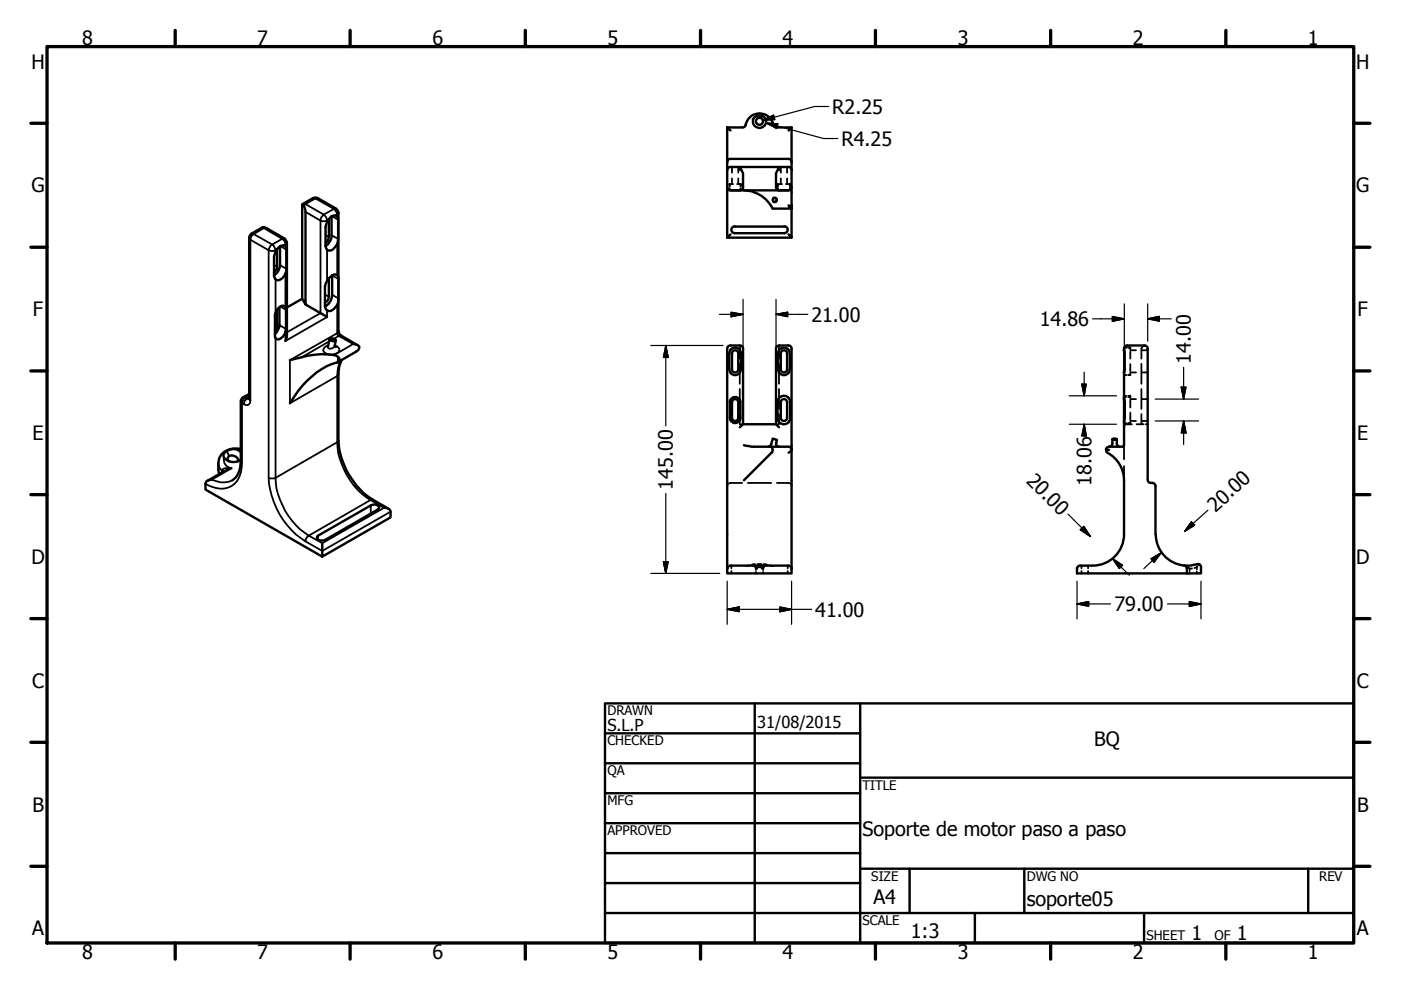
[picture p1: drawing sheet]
<svg xmlns="http://www.w3.org/2000/svg" width="297mm" height="210mm" viewBox="0 0 297 210" stroke-linecap="round" stroke-linejoin="round" font-family="sans-serif">
<!-- layer: Hidden (ANSI) -->
<g fill="none" stroke="#000" stroke-width=".38">
<path d="M154.6 39.9v.5M154.7 39v.5M154.7 39.9v.5M155.2 35.4v1.2M155.2 37.8v1.2M155.4 39h-.8v.5M156.3 39h.8v.5M156.5 35.4v1.2M156.5 37.8v1.2M157 39v.5M157 39.9v.5M157.1 39.9v.5"/>
<path d="M164.8 39.8v.5M165 39h-.2v.5M165 39.9v.5M165.5 35.4v1.2M165.5 37.8v1.2M165.8 39h-.8v.5M166.6 39h.8v.5M166.9 35.4v1.2M166.9 37.8v1.2M167.4 39.9v.5M167.5 39v.5M167.5 39.8v.5"/>
<path d="M164 41.9l.5 .2M164.5 42.6l-.5 .2M167.2 43.9l.2 .1M167.6 44.1l.2 .1M156.8 77.1v4.3M156.9 73.7l-.1 2.3M157.1 73.3l-.1 .2M165 73.3l.1 .2M165.2 73.7v2.3M165.2 77.1v4.3M238.3 74.3v.2M238.3 78.7v.3"/>
<path d="M238.3 79.5h.5M238.4 74.7v1.3M238.4 77.2v1.3M238.4 73.7h.4M239.2 73.7h.4v.4M239.2 79.5h.4M239.6 74.5v1.5M239.6 77.2v1.5M239.6 79.1v.4h-.4M239.6 79h1.3M239.6 74.3h1.3M242 77.1v4.3"/>
<path d="M242.1 79h1.2M242.1 74.3h1.2M242.2 73.6l-.2 .3v2.1M242.9 73.3l-.4 .1M156.8 87.8v2.2h.3M156.8 82.5v4.2M157.3 90h.2M164.5 90h.2M165.2 87.8v2.2h-.2M165.2 82.5v4.2M238.3 90h.5M238.3 84.8v.1"/>
<path d="M238.3 85.1v1.3M238.3 87.5v1.2M238.3 88.9v.2M238.3 94.4v3M238.3 98.8v3M238.3 84.2h.5M238.3 89.7h.5M238.3 83.9h.5M238.4 90.3l-.1 .3M239.2 83.9h.4v.5M239.2 84.2h.4M239.2 89.7h.4"/>
<path d="M239.6 84.8v1.6M239.6 87.5v1.6M239.6 89.5v.5M239.6 84.6h1.3M239.6 89.3h1.3M240 90h-1.4M241 90h1M242 87.8v2.2h.4M242 82.5v4.2M242.1 84.6h1.2M242.1 89.3h1.2M242.9 90h.4"/>
<path d="M154.3 102.7l-.1 .3M154.9 119.9l-.3 .2M155.1 119.9v.6M157.4 102.4l-2.8 .1M158.6 102.4h4.9M158.6 119.9h.1M158.9 119.9l-.5 .1h.2M159.6 119.9l.2 .2M159.9 119.7h-.5M160.1 119.6l-.5 .1v.2h.9M160.6 119.6h.9M161.9 119.6l.4 .1 .1 .2h-.9"/>
<path d="M162.2 119.7h.4M162.4 119.9l-.2 .2M163.1 119.9l.4 .1M163.4 119.9h.1M164.7 102.4l2.8 .1M167 119.9v.6M167.2 119.9l.3 .2M167.8 102.7v.3M229.3 119.9v.6M230.7 119.9v.6M251.6 119.9l.2 .3M254.2 119.6l-.1 .2"/>
<path d="M154.3 120.2l-.1 .4M155.1 121.1v.5M160.1 120.3l.2 .2v.4M160.3 121.3v.3M160.5 120.6l-.2-.2a1.42 1.42 0 0 1 1.5 .1l-.3 .1M161.8 120.5v.4M161.8 121.3v.3M162 120.3l-.3 .2M167 121.1v.5M167.8 120.2v.4M229.3 121.1v.5M230.7 121.1v.5"/>
<path d="M252 120.4l.2 .2M252.2 120.6v.3M252.2 121.3v.3M252.7 120.5l-.5 .1M253.7 120.2l-.5 .2M253.7 120.2v.5M253.7 121.1v.5M253.9 120.1l-.2 .1"/>
</g>
<g fill="#000">
<circle cx="167.4" cy="39" r=".19"/>
<circle cx="167.5" cy="39" r=".19"/>
<circle cx="158.5" cy="120" r=".19"/>
<circle cx="163.6" cy="120" r=".19"/>
</g>
<!-- layer: Visible (ANSI) -->
<g fill="none" stroke="#000" stroke-width=".51">
<path d="M154.2 39.7a.67 .67 0 0 0 .6 .7M154.2 27v23.4l.7-.7M154.2 27l.7 .7M154.8 33.7a.67 .67 0 0 0-.6 .7M154.8 35.4a.67 .67 0 0 0-.6 .7M154.9 35.4h1.9l.3 .4-.3 .2M154.9 33.7h12.3a.67 .67 0 0 1 .6 .7M156.8 35.4h8.4M157.1 35.8l.4 .9v3a.67 .67 0 0 1-.6 .7M158.1 26.5a3 3 0 0 1 3-2.5 3 3 0 0 1 2.9 2.7l.6 .3h3.2M158.1 26.5l-.2 .4-.5 .1h-3.2M160 24.9a1.41 1.41 0 0 1 1.9-.2 1.41 1.41 0 0 1 .3 1.9 1.4 1.4 0 0 1-2 .3 1.4 1.4 0 0 1-.2-2z"/>
<path d="M165 35.8l.2-.4h2a.67 .67 0 0 1 .6 .7M165 35.8l-.5 .9v3a.67 .67 0 0 0 .7 .7M165 35.8l.2 .2M167.8 39.7a.67 .67 0 0 1-.6 .7h-12.3M167.8 27l-.6 .7M167.8 27v17.2M58.7 52.9l-.3 .5M60.2 52l.3 .2M60.5 58a1.51 1.51 0 0 1-2.1 1.2M64.1 43.7v19.6l.7 1.3v-19.7M69.7 46.6l-.4 .5M71.2 45.7l.3 .2"/>
<path d="M71.5 58.3a1.8 1.8 0 0 0-2.2 1.2M71.5 51.7a2.15 2.15 0 0 1-1.8 1.4l-.4-.1M154.2 50.4h13.6M155.1 40.4h1.5M155.8 48h10.5M155.8 48a.73 .73 0 0 0-.7 .7 .73 .73 0 0 0 .7 .7h10.5M157.7 40.4l2.1 .3M159.8 40.8l1.8 .8 1 .9 .8 1.1M163.4 43.5l.4 .7h4M164 42.8h.3M164 41.9h.3M165.5 40.4h1.4"/>
<path d="M166.3 48a.73 .73 0 0 1 .7 .7 .73 .73 0 0 1-.7 .7M167.2 43.5l.6 .7M167.8 43.5v6.9l-.6-.7M60.5 70.4a2.15 2.15 0 0 1-1.6 1.6l-.5-.3M60.5 65.1l-.2-.2a1.64 1.64 0 0 0-1.9 1.5M64.1 63.3l-3.3 1.9M64.8 64.6l3.1 1.8M69.8 71.9l.2-.1a.93 .93 0 0 1 1.2 .4 .97 .97 0 0 1-1.4-.3zM69.8 71.9l-.3 1.6M70.9 75.3a21.9 21.9 0 0 0-9.4 1.1M71.2 72.2l-.2 1.1M71.4 76.9a16.1 16.1 0 0 0-9.1 7.3l-.8 1.3"/>
<path d="M71.5 64.6a1.8 1.8 0 0 1-2.2 1.2M154.8 73.3a.67 .67 0 0 0-.6 .6v46.7M154.8 74.2a1.24 1.24 0 0 1 2.1 0M154.9 74.2l-.3 .8v3.3l.3 .7M154.9 73.3h1.9M155.4 74.5a.67 .67 0 0 1 .7-.2 .67 .67 0 0 1 .4 .7v3.3a.67 .67 0 0 1-.6 .7 .67 .67 0 0 1-.7-.7v-3.4zM156.8 74.3l.3 .7v3.3l-.3 .7M156.9 79a1.24 1.24 0 0 1-2.1 0M156.9 73.3a.67 .67 0 0 1 .6 .6v16.1l-.7 .6M165.2 73.3h2a.67 .67 0 0 1 .6 .6v46.7M165.2 74.2l-.2 .8v3.3l.2 .7M165.2 73.3a.67 .67 0 0 0-.7 .6v16.1"/>
<path d="M165.2 79a1.24 1.24 0 0 0 2 0M165.7 74.5a.67 .67 0 0 1 .8-.2 .67 .67 0 0 1 .4 .6v3.4a.67 .67 0 0 1-.7 .7 .67 .67 0 0 1-.7-.7v-3.4zM167.2 74.2l.2 .8v3.3l-.2 .7M167.2 74.2a1.24 1.24 0 0 0-2 0M238.3 74.2l.1 .8zM238.4 75l-.1-.7a.77 .77 0 0 1 .7-1h3.7a.67 .67 0 0 1 .6 .6v27.8a.75 .75 0 0 0 1 .7M238.4 78.3l-.1 16.1M238.4 78.3l-.1 .7M238.4 75v3.3M46.3 98.1v1.5l.2 .8M51.1 95.9a2.33 2.33 0 0 0-3.7 .6 1.9 1.9 0 0 0 2.3 1.5l1.4-.5M155 84.5a1.11 1.11 0 0 1 1.2-.3 1.11 1.11 0 0 1 .8 1.1v3.3a1.11 1.11 0 0 1-1.1 1.1 1.11 1.11 0 0 1-1.2-1.1v-3.6z"/>
<path d="M155.2 88.6a.67 .67 0 0 0 .7 .7 .67 .67 0 0 0 .6-.7M155.2 85.3a.67 .67 0 0 1 .7-.7 .67 .67 0 0 1 .6 .7M155.2 85.3v3.3M156.5 85.3v3.3M157.5 90h7l.7 .6M157.7 94.4l1.6 .3h7.9a.64 .64 0 0 1 .6 .6 .64 .64 0 0 1-.6 .7M163.4 94.7a.81 .81 0 0 1 .3 1.2l-6 5.9M163.5 94.2l-.4 .5h-.3M164.6 93.9l.1 .6 .5 .2M164.6 93.9l.1-.6-.9-.3-.3 1.2M165.2 84.4l-.4 .7v3.8l.4 .6M165.2 89.5a1.37 1.37 0 0 0 2 0"/>
<path d="M165.5 85.3a.67 .67 0 0 1 .7-.7 .67 .67 0 0 1 .7 .7M165.5 85.3v3.3M165.5 88.6a.67 .67 0 0 0 .7 .7 .67 .67 0 0 0 .7-.7M166.9 85.3v3.3M167.2 84.4l.3 .6v3.9l-.3 .6M167.2 84.4a1.37 1.37 0 0 0-2 0M234.5 95.2l.6 .2M234.8 96a6.6 6.6 0 0 1 3.5 5.9M235.8 94a.67 .67 0 0 1-.6 .7M235.8 93.1v1M235.9 93.1h.8a.54 .54 0 0 1-.8 0zM236.8 93.1v1"/>
<path d="M236.8 94a.67 .67 0 0 0 .7 .7M238.3 84.4l.1 .9-.1 4.2M238.3 94.4l-.3 .3h-2.9a.68 .68 0 0 0-.6 .5 .68 .68 0 0 0 .3 .8M43.6 102.6v1.2l24.7 14.2M67.2 113.8l11.4-6.6a1.23 1.23 0 0 1 1.8 .4l-.3 .4-11.5 6.6a1.17 1.17 0 0 1-1.4-.6zM82.8 108.5v1.2l-14.5 8.3v-1.2M238.3 101.8v11.5a6.6 6.6 0 0 1-6.6 6.6M244.3 102.4a.67 .67 0 0 1 .7 .7v10.2M245 113.3a6.6 6.6 0 0 0 6.1 6.6M251.1 119.9l.4 .2 .2 .3v1.2M254.2 119.6l.4 .3v1.7h-26.3v-1.2l.3-.3 .4-.2h2.6M254.2 119.6l-1.9 .3h-1.2"/>
<path d="M154.2 120.6l.1-.4 .6-.3h12.3l.4 .2 .2 .5M154.2 120.6v1h13.6v-1"/>
<circle cx="161" cy="25.7" r=".74"/>
<circle cx="164.3" cy="42.4" r=".43"/>
</g>
<circle cx="154.2" cy="27" r=".25" fill="#000"/>
<!-- layer: Visible Narrow (ANSI) -->
<g fill="none" stroke="#000" stroke-width=".38">
<path d="M53.3 49.6h.5M53.8 49.6a1.4 1.4 0 0 0-.7 1.2l-.3-.4M53.8 49.6l2.1-1.2 3.9 2.2-2.1 1.3zM57.4 52l.3-.1 .3 .1 .4 1.1a1.49 1.49 0 0 1-1.4 0zM58.1 56.2l.6 .4M58.4 53.1v.3M58.4 59.2v7.2M58.7 52.9l-.3 .2M59.4 56.2l1.3 .8M59.4 52.2l1.3 .7M60.3 50.6h-.5a1.4 1.4 0 0 1 .7 1.3M60.5 51.9l-.3 .1"/>
<path d="M60.5 51.9v.3M60.5 58v7.1M60.8 51.4l-.3 .5M64.8 43.3l2.1-1.2 3.9 2.2-2.2 1.2zM64.8 44.9l3.1 1.9v19.6l-7.1 4.1M66.4 42l.5 .1M67.4 42l-.5 .1M68.6 45.5a1.63 1.63 0 0 1 .7 1.3l-.3 .1-1.1-.1a1.63 1.63 0 0 1 .7-1.3zM69 49.9l.7 .4M69.3 46.8v.3M69.3 53v6.5M69.7 46.6l-.4 .2"/>
<path d="M70.3 49.9l1.4 .7M70.4 45.8l1.3 .8M70.4 58.4l1.4 .8M71.2 44.2l-.4 .1 .7 1.2M71.5 45.5v.4M71.5 51.7v6.6M71.5 45.5l-.3 .2M71.8 45.1l-.3 .4M58.3 68.9l.4 .4M58.4 71.7v29.6M59.2 68.9l1.4 .9M59.4 65l1.2 .7"/>
<path d="M68.9 62.5l.8 .4M69.3 65.8v1.4l-8.8 5.1v-1.9M69.5 73.3a.92 .92 0 0 0-.9 .8 .92 .92 0 0 0 .9 1 2.11 2.11 0 0 0 2.4-.8 1.05 1.05 0 0 0-.9-1 .92 .92 0 0 1-1.5 .4v-.2M69.7 72.4l-5.7 3.3M70.4 62.5l1.4 .8M71.5 70.6l.3 .6M71.5 73.4l-.4 .1M71.5 64.6v6M71.5 70.6l-10 5.8v9.1l10-5.8v14.1l-13.1 7.5M71.6 75.6v1.2M71.8 70.2l-.3 .4M71.8 71.2l3.1 1.7-4 2.4"/>
<path d="M71.8 71.2l-1 .7M72.3 76.4a6 6 0 0 0-.8 3.3l.3-.4M72.3 71.2h-.5M47.5 97.1a1.84 1.84 0 0 0 1.6 2.2 2.35 2.35 0 0 0-1.9 .2l-.1 .4a2.21 2.21 0 0 1-.8-1.8M47.6 99.9l1.5-.6-4.2 2.4a4.8 4.8 0 0 0 4.4 .1M48.1 95.6l.5 1.1M50.4 95.4h.7M51.1 97.6l.2 .4a5.2 5.2 0 0 1-3 5.4 5.6 5.6 0 0 1-4.7-.8M51.6 84.2l.4 .1-.4 .5-.3 .7-.2-.4M51.7 85.7l-.4-.2v12.5M52.8 84.5l.1 .2a.72 .72 0 0 1 0 .9 .72 .72 0 0 1-.8 .3l-.4-.2a1.4 1.4 0 0 1 .7-1.2l.4 .1M52.8 83.9l-.8 .4 .4 .2 .4-.3"/>
<path d="M53.1 84.9v-34.1l3.9 2.3v48.2M71.8 93.4l-.3 .4a15.4 15.4 0 0 0 7 12.2M47.2 100l-.1-.1v.2M57 101.3l.3 .1 1.1-.1M57 101.3a17.1 17.1 0 0 0 7.8 13.5 1.4 1.4 0 0 1 .7-1.2 15.4 15.4 0 0 1-7.1-12.3M65.5 113.6l13-7.6 2.9 1.7-13.1 7.5zM67.4 113.6v.9M78.6 107.2v1.7M79.1 106h-.6M82.8 108.5l-14.5 8.3-3.5-2"/>
</g>
<g fill="none" stroke="#000" stroke-width=".51">
<path d="M53.3 49.6l-.3 .3-.2 .5v34.2M55.9 48.2h-.2l-2.4 1.4M55.9 48.2l4.4 2.4M55.9 48.2v.2M58.4 53.4l-.3 1v4.1l.3 .7M58.7 52.8v4.1l-.6 .8M59.4 52.2v4a2.94 2.94 0 0 1-1.3 2.2M60.2 52a1.44 1.44 0 0 0-1.5 .9M60.3 50.6l.3 .3 .2 .5M60.5 52.2l.2 .3v5l-.2 .5M60.8 51.4v19.9l-.3 1M64.3 43.3l-.2 .1v.3"/>
<path d="M64.3 43.3l.5 1.6M64.8 43.3h-.5M66.4 42l-2.3 1.3M66.4 42l.5-.1 .5 .1 3.8 2.2M69 52.2l.3 .8M69.3 47.1l-.3 1v4.1M69.3 59.5l-.4 1.3v4.1l.1 .5 .3 .4M69.7 46.5v3.8a1.41 1.41 0 0 1-.7 1.1M69.7 59v3.9a1.52 1.52 0 0 1-.8 1.3M70.3 45.8v4.1a2.64 2.64 0 0 1-1.3 2.3M70.4 58.4v4.1a2.92 2.92 0 0 1-1.5 2.5M71.2 45.7a1.41 1.41 0 0 0-1.5 .9"/>
<path d="M71.3 44.3l.3 .4 .2 .5M71.5 45.9l.2 .7v4l-.2 1.1M71.5 58.3l.3 .9M71.8 45.1v25.2l.5 .9 3.5 2M58.4 66.4l-.1 .3v4.7l.1 .3M58.7 65.7v3.6l-.4 1M59.2 65.1v3.8a3.4 3.4 0 0 1-.9 1.9M60.5 65.1l.1 .6v4.1l-.1 .6M67.9 66.4l1.4 .8M69.5 73.5v.1M70.9 75.3a.96 .96 0 0 1 1 1.3l-.3 .2M71 73.3l.1 .3"/>
<path d="M71.6 76.8l-.2 .1M71.8 63.3l-.3 1.3M72.5 76.3a6.2 6.2 0 0 0-.7 3v14.1a16.1 16.1 0 0 0 7.3 12.6l3.3 1.9M74.9 72.9a1.56 1.56 0 0 1 1.3 .7l-.2 .5-.4 .4-4 2.3M47.6 99.9l-3.6 2.1M48.5 97.8a.77 .77 0 0 1-.1-1 .77 .77 0 0 1 1.1-.2 .92 .92 0 0 1 .9 1.2M51.1 95.2a3.9 3.9 0 0 0-4.6 1.8l-.2 1.1M51.1 85.1v12.5a4.7 4.7 0 0 1-1.8 4.2M51.5 84.2l-.3 .4-.1 .5M52.8 83.5l-1.2 .7M44.9 101.7a1.15 1.15 0 0 0-1.3 .8v.1M68.3 115.2v1.6"/>
<path d="M81.4 107.7a1.21 1.21 0 0 1 1.4 .8"/>
</g>
<circle cx="70.4" cy="58.4" r=".25" fill="#000"/>
<!-- layer: Border (ANSI) -->
<g fill="none" stroke="#000" stroke-width=".7">
<path d="M10 9.9h277v190h-277zM37.1 6.4v3.5M74.2 6.4v3.5M111.4 6.4v3.5M148.5 6.4v3.5M185.6 6.4v3.5M222.8 6.4v3.5M259.9 6.4v3.5M6.5 26.1h3.5M287 26.1h3.4M6.5 52.4h3.5M287 52.4h3.4"/>
<path d="M6.5 78.6h3.5M287 78.6h3.4M6.5 104.9h3.5M287 104.9h3.4M6.5 131.2h3.5M287 131.2h3.4M6.5 157.4h3.5M287 157.4h3.4M6.5 183.7h3.5M37.1 199.9v3.5M74.2 199.9v3.5M111.4 199.9v3.5"/>
<path d="M148.5 199.9v3.5M185.6 199.9v3.5M222.8 199.9v3.5M259.9 199.9v3.5M287 183.7h3.4"/>
</g>
<!-- layer: Title (ANSI) -->
<g fill="none" stroke="#000" stroke-width=".51">
<path d="M128.3 149.1h158.7v50.8h-158.7zM128.3 155.5h54.1M160 149.1v50.8M182.4 149.1v50.8M128.3 161.8h54.1M128.3 168.2h54.1M128.3 174.5h54.1M182.4 164.9h104.6M128.3 180.9h54.1M128.3 187.2h54.1M128.3 193.6h158.7M182.4 184.2h104.6"/>
<path d="M192.8 184.2v9.4M206.7 193.6v6.3M217.2 184.2v9.4M242.6 193.6v6.3M277.4 184.2v9.4"/>
</g>
<!-- layer: Dimension (ANSI) -->
<g fill="none" stroke="#000" stroke-width=".25">
<path d="M161.7 25.5l2.3-1.1 .3 1zM162.4 26.1l2.5 .2-.2 .9zM162.4 26.1l12.2 3.3h3M175.7 22.6h-3l-11 2.9M138 73.3h15.3M141.2 73.3l.5 2.5h-1zM141.2 73.3v17M152.5 66.6h5M155 66.2l2.5 .4-2.5 .6zM157.5 63.5v24.9M164.5 66.6l2.5-.4v1zM164.5 66.6h6.8"/>
<path d="M164.5 63.5v24.9M229.9 78.9v5M231.6 67.6h6.8M235.8 67.1l2.6 .5-2.6 .5zM238.4 64.4v8.9M243.3 67.6l2.5-.5v1zM243.3 67.6h5M243.3 64.4v8M251 77.9v6.7M226.7 83.9h10M226.7 90h10M229.4 81.4h.9l-.4 2.5z"/>
<path d="M229.9 90l.4 2.4h-.9zM229.9 90v2.4M244.9 89.3h9.2M244.9 84.6h9.2M250.4 82.1h1.1l-.5 2.5zM251 89.3l.5 2.5h-1.1zM251 89.3v5M140.7 119.1h1l-.5 2.5zM141.2 104.6v17M226.4 109l4.8 4.8M229 112.3l.8-.7 1.4 2.2zM235.9 118.5l2.1 1.4-.7 .7z"/>
<path d="M235.9 118.5l3.6 3.5M244 118.5l2.2-1.3-1.5 2zM246.2 117.2l-3.7 3.4M252.6 110.7l.7 .7-2.2 1.3zM256.1 108.2l-5 4.5M138 121.6h14.6M154.2 129.2l2.5-.5v1zM154.2 129.2h17.9M154.2 123.2v9.2M165.4 128.7l2.4 .5-2.4 .5zM167.8 123.2v9.2M228.3 128.1l2.5-.6v1.1z"/>
<path d="M228.3 128.1h7.2M228.3 123.2v8M247.5 128.1h7.1M252.2 127.5l2.4 .6-2.4 .5zM254.6 123.2v8"/>
</g>
<g fill="#000" stroke="#000" stroke-width=".25">
<path d="M161.7 25.5l2.3-1.1zM161.7 25.5l2.3-1.1 .3 1zM162.4 26.1l2.5 .2zM162.4 26.1l2.5 .2-.2 .9zM141.2 73.3l.5 2.5zM141.2 73.3l.5 2.5h-1zM155 67.2l2.5-.6zM155 66.2l2.5 .4-2.5 .6zM164.5 66.6l2.5-.4zM164.5 66.6l2.5-.4v1zM235.8 68.1l2.6-.5zM235.8 67.1l2.6 .5-2.6 .5z"/>
<path d="M243.3 67.6l2.5-.5zM243.3 67.6l2.5-.5v1zM229.4 81.4l.5 2.5zM229.4 81.4h.9l-.4 2.5zM229.9 90l.4 2.4zM229.9 90l.4 2.4h-.9zM250.4 82.1l.6 2.5zM250.4 82.1h1.1l-.5 2.5zM251 89.3l.5 2.5zM251 89.3l.5 2.5h-1.1zM140.7 119.1l.5 2.5zM140.7 119.1h1l-.5 2.5z"/>
<path d="M229 112.3l2.2 1.5zM229 112.3l.8-.7 1.4 2.2zM235.9 118.5l2.1 1.4zM235.9 118.5l2.1 1.4-.7 .7zM246.2 117.2l-1.5 2zM244 118.5l2.2-1.3-1.5 2zM252.6 110.7l-1.5 2zM252.6 110.7l.7 .7-2.2 1.3zM154.2 129.2l2.5-.5zM154.2 129.2l2.5-.5v1zM165.4 129.7l2.4-.5zM165.4 128.7l2.4 .5-2.4 .5z"/>
<path d="M228.3 128.1l2.5-.6zM228.3 128.1l2.5-.6v1.1zM252.2 128.6l2.4-.5zM252.2 127.5l2.4 .6-2.4 .5z"/>
</g>
<g font-size="4.2">
<text x="17.4" y="9.5">8</text>
<text x="54.5" y="9.5">7</text>
<text x="91.7" y="9.5">6</text>
<text x="128.8" y="9.5">5</text>
<text x="165.9" y="9.5">4</text>
<text x="203.1" y="9.5">3</text>
<text x="240.2" y="9.5">2</text>
<text x="277.3" y="9.5">1</text>
<text x="6.7" y="14.6">H</text>
<text x="287.5" y="14.6">H</text>
<text x="176.5" y="24.1">R2.25</text>
<text x="178.4" y="30.9">R4.25</text>
<text x="6.7" y="40.8">G</text>
<text x="287.5" y="40.8">G</text>
<text x="7" y="67">F</text>
<text x="172" y="68.2">21.00</text>
<text x="220.5" y="69.1">14.86</text>
<text x="287.8" y="67">F</text>
<text x="252.5" y="77.1" transform="rotate(-90 252.5 77.1)">14.00</text>
<text x="6.9" y="93.3">E</text>
<text x="287.7" y="93.3">E</text>
<text x="142.7" y="103.8" transform="rotate(-90 142.7 103.8)">145.00</text>
<text x="217.4" y="102.1" transform="rotate(45 217.4 102.1)">20.00</text>
<text x="231.4" y="103" transform="rotate(-90 231.4 103)">18.06</text>
<text x="257.7" y="108.7" transform="rotate(-42 257.7 108.7)">20.00</text>
<text x="6.7" y="119.5">D</text>
<text x="287.5" y="119.5">D</text>
<text x="172.8" y="130.7">41.00</text>
<text x="236.3" y="129.6">79.00</text>
<text x="6.8" y="145.8">C</text>
<text x="287.7" y="145.8">C</text>
<text x="232" y="158.2">BQ</text>
<text x="6.9" y="172.1">B</text>
<text x="287.7" y="172.1">B</text>
<text x="182.9" y="177.2">Soporte de motor paso a paso</text>
<text x="185.2" y="191.7">A4</text>
<text x="217.7" y="192.2">soporte05</text>
<text x="6.8" y="198.3">A</text>
<text x="17.4" y="203.4">8</text>
<text x="54.5" y="203.4">7</text>
<text x="91.7" y="203.4">6</text>
<text x="128.8" y="203.4">5</text>
<text x="165.9" y="203.4">4</text>
<text x="193.1" y="199">1:3</text>
<text x="203.1" y="203.4">3</text>
<text x="240.2" y="203.4">2</text>
<text x="252.6" y="199.4">1</text>
<text x="262.3" y="199.4">1</text>
<text x="277.3" y="203.4">1</text>
<text x="287.7" y="198.3">A</text>
</g>
<g font-size="3.5">
<text x="128.8" y="154.9">S.L.P</text>
<text x="160.5" y="154.4">31/08/2015</text>
</g>
<g font-size="2.8">
<text x="128.8" y="151.7">DRAWN</text>
<text x="128.8" y="158">CHECKED</text>
<text x="128.8" y="164.4">QA</text>
<text x="182.9" y="167.4">TITLE</text>
<text x="128.8" y="170.7">MFG</text>
<text x="128.8" y="177.1">APPROVED</text>
<text x="184.7" y="186.7">SIZE</text>
<text x="217.7" y="186.7">DWG NO</text>
<text x="279.7" y="186.7">REV</text>
<text x="182.9" y="196.1">SCALE</text>
<text x="243.1" y="199.4">SHEET</text>
<text x="257.5" y="199.4">OF</text>
</g>
</svg>
